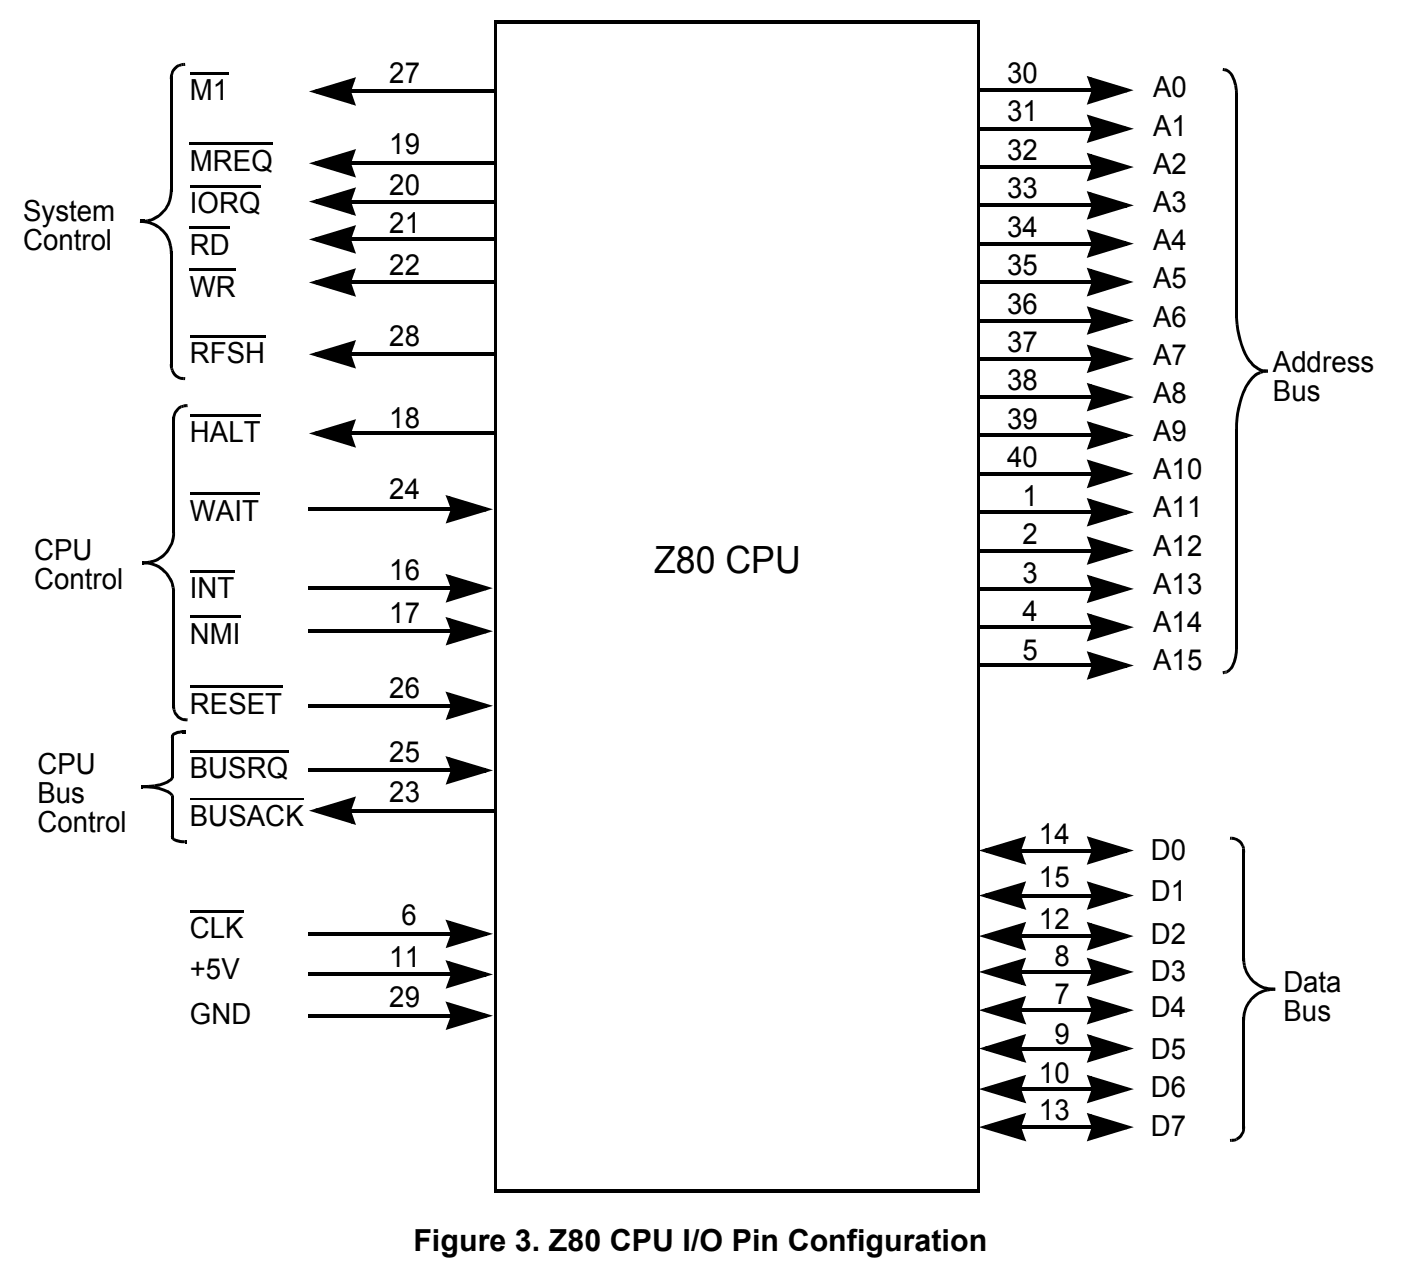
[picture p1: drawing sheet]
<svg xmlns="http://www.w3.org/2000/svg" width="162mm" height="148mm" viewBox="0 0 162 148" stroke-linecap="round" stroke-linejoin="round" font-family="sans-serif">
<g fill="none" stroke="#000" stroke-width=".35">
<path d="M40.9 10.6h16.3M40.9 18.9h16.3M57.4 2.5h56M113.1 10.4h13M113.1 19.3h13M113.1 14.9h13M40.9 23.3h16.3M40.9 27.7h16.3M40.9 32.7h16.3M113.1 23.8h13M113.1 28.2h13M113.1 32.6h13"/>
<path d="M113.1 37.1h13M35.6 58.9h16.3M40.9 41h16.3M40.9 50.2h16.3M113.1 41.5h13M113.1 46h13M113.1 50.4h13M113.1 54.8h13M113.1 59.3h13M35.6 68.1h16.3M35.6 73h16.3M113.1 63.7h13"/>
<path d="M113.1 68.1h13M113.1 72.6h13M113.1 77h13M35.6 81.7h16.3M35.6 89.1h16.3M40.9 93.8h16.3M118.4 98.4h7.7M35.6 108.1h16.3M35.6 112.8h16.3M35.6 117.5h16.3M118.4 103.6h7.7M118.4 108.3h7.7"/>
<path d="M118.4 112.5h7.7M118.4 116.9h7.7M57.2 137.8h56M118.4 121.3h7.7M118.4 126h7.7M118.4 130.4h7.7"/>
</g>
<path d="M19.8 8.8v13.4M57.4 2.4v135.4M113.2 2.5v135.5M143.1 10.8v25.4M19.8 29.1v13.3M20.1 48.3v13.4M143.1 49.7v25.3M20.1 68.6v13.3M20 85v4.9M20 92.1v4.9M143.9 98.3v12.9M143.9 117.8v12.9" fill="none" stroke="#000" stroke-width=".33"/>
<g fill="#000">
<path d="M19.7 9h.3v.2h-.3zM20.1 7.8l.6-.4 .1 .3-.6 .5-.1 .3-.1 .5h-.3l.1-.7zM20.7 7.4l.3-.1v.4h-.2zM21 7.3h.2l.1 .3-.3 .1zM21.2 7.3h.2v.3h-.1zM40.4 10.4h.7v.4h-.7zM40.4 18.7h.7v.4h-.7zM35.7 10.6l5.5-1.7-.2 .5-.1 .1-4.2 1.3-.2-.4 4.4 1.2-.2 .5-.1-.2-.4-1.2 .4-.2 .6 1.7zM35.7 18.9l5.5-1.7-.2 .5-.1 .2-4.2 1.2-.2-.4 4.4 1.2-.2 .5-.1-.1-.4-1.3 .4-.2 .6 1.7zM40.6 9.2l.4 .2-.4 1.3h-.4zM40.6 17.5l.4 .2-.4 1.3h-.4zM125.9 10.3h.7v.3h-.7z"/>
<path d="M125.9 19.2h.7v.3h-.7zM125.9 14.7h.7v.4h-.7zM126.4 10.4h.4l-.4 1.4-.5-.1zM126.4 14.8h.4v.1l-.4 1.4-.5-.2zM125.8 8.8l5.4 1.6-5.4 1.7 .1-.4 .2-.2 4.2-1.3 .1 .5-4.3-1.3 .1-.5 .2 .2 .4 1.3-.4 .1zM125.8 17.7l5.4 1.6-5.4 1.7 .1-.5 .2-.1 4.2-1.3 .1 .5-4.3-1.3 .1-.5 .2 .2 .4 1.2-.4 .2zM125.8 13.2l5.4 1.7-5.4 1.7 .1-.5 .2-.2 4.2-1.2 .1 .4-4.3-1.2 .1-.5 .2 .1 .4 1.3-.4 .2zM141.5 7.9h.2l-.1 .3h-.1zM141.7 7.9a1.85 1.85 0 0 1 1.3 1.4l.2 .5-.4 .1-.4-1.2-.3-.3-.5-.2zM142.8 9.9l.4-.1v.6h-.3zM142.9 10.4h.3l.1 .6h-.4zM142.9 11h.4v.2h-.4z"/>
<path d="M16.2 25.4h.5v.4h-.5zM16.2 25.4h.2l-.1 .4h-.1zM16.4 25.4a4 4 0 0 1 2.5 1.1l.7 .9 .3 1-.3 .1-.2-.7-.3-.5-.6-.7-1.1-.6-1.1-.2zM16.7 25.4h.3l.1 .3-.4 .1zM19.6 28.5l.3-.1 .1 .4h-.4zM19.6 28.8h.4v.4h-.3zM19.7 29.2h.3v.2h-.3zM19.7 21.9h.3v.2h-.3zM19.7 22.1h.3a3.8 3.8 0 0 1-1.6 3.1l-.6 .3-.7 .2-.1-.3 .6-.2 .6-.3 .9-.9 .4-.9zM40.4 23.2h.7v.3h-.7zM40.4 27.5h.7v.4h-.7zM40.4 32.5h.7v.4h-.7z"/>
<path d="M35.7 23.3l5.5-1.6-.2 .4-.1 .2-4.2 1.3-.2-.5 4.4 1.3-.2 .4-.1-.1-.4-1.3 .4-.2 .6 1.8zM35.7 27.7l5.5-1.6-.2 .4-.1 .2-4.2 1.2-.2-.4 4.4 1.2-.2 .5-.1-.1-.4-1.3 .4-.2 .6 1.8zM35.7 32.7l5.5-1.7-.2 .5-.1 .1-4.2 1.3-.2-.4 4.4 1.2-.2 .5-.1-.2-.4-1.2 .4-.2 .6 1.7zM40.6 22l.4 .1-.4 1.3h-.4zM40.6 26.3l.4 .2-.4 1.3h-.4zM40.6 31.3l.4 .2-.4 1.3h-.4zM40.6 39.6l.4 .2-.4 1.3h-.4zM125.9 23.6h.7v.3h-.7zM125.9 28h.7v.4h-.7zM125.9 32.5h.7v.3h-.7zM125.9 36.9h.7v.4h-.7zM126.4 19.2h.4v.1l-.4 1.4-.5-.2z"/>
<path d="M126.4 23.7h.4v.1l-.4 1.3-.5-.1zM126.4 28.1h.4v.1l-.4 1.4-.5-.2zM126.4 32.5h.4v.1l-.4 1.4-.5-.2zM126.4 37h.4v.1l-.4 1.4-.5-.2zM125.8 22.1l5.4 1.7-5.4 1.6 .1-.4 .2-.2 4.2-1.3 .1 .5-4.3-1.3 .1-.4 .2 .1 .4 1.3-.4 .2zM125.8 26.5l5.4 1.7-5.4 1.6 .1-.4 .2-.2 4.2-1.2 .1 .4-4.3-1.2 .1-.5 .2 .1 .4 1.3-.4 .2zM125.8 31l5.4 1.6-5.4 1.7 .1-.5 .2-.1 4.2-1.3 .1 .5-4.3-1.3 .1-.5 .2 .2 .4 1.2-.4 .2zM125.8 35.4l5.4 1.7-5.4 1.6 .1-.4 .2-.2 4.2-1.2 .1 .4-4.3-1.3 .1-.4 .2 .1 .4 1.3-.4 .2zM142.9 35.9h.4v.9h-.4zM142.9 36.8h.4v.7h-.3zM19.7 42.1h.3v.2h-.3zM19.7 42.3h.3v.3h-.3z"/>
<path d="M19.7 42.6l.3-.1 .1 .3-.3 .1zM19.9 48.5h.4v.2l-.4-.1zM20.6 47.1l.3-.2 .2 .3-.3 .1-.3 .4-.2 .3v.5h-.4a1.82 1.82 0 0 1 .7-1.4zM20.9 46.9l.3-.1 .1 .3-.3 .1zM21.3 43.6h.1v.4h-.2zM19.8 42.9l.3-.1 .5 .6 .4 .2h.3l-.1 .4a1.5 1.5 0 0 1-1.4-1.1zM21.2 46.8h.3l.1 .3h-.3zM21.5 46.8h.2v.3h-.1zM40.4 40.8h.7v.4h-.7zM40.4 50h.7v.3h-.7zM35.7 41l5.5-1.7-.2 .5-.1 .2-4.2 1.2-.2-.4 4.4 1.2-.2 .5-.1-.1-.4-1.3 .4-.2 .6 1.8zM35.7 50.2l5.5-1.7-.2 .5-.1 .1-4.2 1.3-.2-.5 4.4 1.3-.2 .5-.1-.2-.4-1.3 .4-.1 .6 1.7z"/>
<path d="M40.6 48.8l.4 .2-.4 1.2h-.4zM51.7 58.8h.7v.3h-.7zM51.5 57.3l5.5 1.6-5.4 1.7 .1-.5 .2-.1 4.2-1.3 .2 .5-4.4-1.3 .1-.5 .2 .2 .4 1.2-.4 .2zM125.9 41.3h.7v.4h-.7zM125.9 45.8h.7v.3h-.7zM125.9 50.2h.7v.4h-.7zM125.9 54.6h.7v.4h-.7zM125.9 59.1h.7v.4h-.7zM126.4 41.4h.4v.1l-.4 1.4-.5-.2zM126.4 45.9h.4v.1l-.4 1.3-.5-.2zM126.4 50.3h.4v.1l-.4 1.3-.5-.1zM126.4 54.7h.4v.1l-.4 1.4-.5-.2z"/>
<path d="M125.8 39.9l5.4 1.6-5.4 1.7 .1-.5 .2-.1 4.2-1.3 .1 .5-4.3-1.3 .1-.5 .2 .2 .4 1.2-.4 .2zM125.8 44.3l5.4 1.7-5.4 1.6 .1-.5 .2-.1 4.2-1.3 .1 .5-4.3-1.3 .1-.5 .2 .2 .4 1.3-.4 .1zM125.8 48.7l5.4 1.7-5.4 1.6 .1-.4 .2-.2 4.2-1.2 .1 .4-4.3-1.3 .1-.4 .2 .1 .4 1.3-.4 .2zM125.8 53.2l5.4 1.6-5.4 1.7 .1-.5 .2-.1 4.2-1.3 .1 .5-4.3-1.3 .1-.5 .2 .2 .4 1.2-.4 .2zM125.8 57.6l5.4 1.7-5.4 1.6 .1-.4 .2-.2 4.2-1.3 .1 .5-4.3-1.3 .1-.4 .2 .1 .4 1.3-.4 .2zM145.1 43.4l.7-.5 .1 .4-.3 .1-.6 .5-.8 1.1-.4 1-.4 1.8-.1 1.9h-.4a10.2 10.2 0 0 1 1.5-5.6zM142.9 49.7h.4v.2h-.4zM145.8 42.9l.4-.1 .1 .3-.4 .2zM146.2 42.8h.3l.1 .3h-.4zM146.5 42.8h.2v.3h-.1zM146.6 42.8h.1v.3h-.2zM143 37.5h.3l.5 2.4 .7 1.4 .8 1 .6 .4 .7 .1-.1 .3a3.1 3.1 0 0 1-2.3-1.6 11.5 11.5 0 0 1-1.2-4z"/>
<path d="M16.5 65h.2v.3h-.2zM16.7 65a3.5 3.5 0 0 1 1.7 .4 4.2 4.2 0 0 1 1.7 2.2l.1 .3-.3 .1-.2-.6-.7-1.1-.8-.6-.3-.1-.6-.2-.6-.1zM16.7 65l.3-.1v.4h-.3zM17 64.9h.3l.1 .3-.4 .1zM19.9 68.3h.4v.5h-.4zM19.9 61.4h.4v.2h-.4zM19.9 68l.3-.1 .1 .4h-.4zM19.9 61.6h.4a3.8 3.8 0 0 1-1.9 3.2l-1 .4-.1-.3 .9-.3 .5-.4 .5-.5 .5-.8zM51.7 67.9h.7v.3h-.7zM51.7 72.9h.7v.3h-.7zM52.2 58.8h.4l.1 .1-.5 1.4-.5-.2zM52.2 68h.4l.1 .1-.5 1.3-.5-.1z"/>
<path d="M52.2 73h.4h.1l-.5 1.4-.5-.2zM51.5 66.4l5.5 1.7-5.4 1.6 .1-.4 .2-.2 4.2-1.3 .2 .5-4.4-1.3 .1-.4 .2 .1 .4 1.3-.4 .1zM51.5 71.4l5.5 1.6-5.4 1.7 .1-.5 .2-.1 4.2-1.3 .2 .5-4.4-1.3 .1-.5 .2 .2 .4 1.3-.4 .1zM125.9 63.5h.7v.4h-.7zM125.9 68h.7v.3h-.7zM125.9 72.4h.7v.4h-.7zM125.9 76.8h.7v.4h-.7zM126.4 59.2h.4v.1l-.4 1.3-.5-.1zM126.4 63.6h.4v.1l-.4 1.4-.5-.2zM126.4 68.1h.4l-.4 1.4-.5-.2zM126.4 72.5h.4v.1l-.4 1.3-.5-.1zM126.4 76.9h.4v.1l-.4 1.4-.5-.2z"/>
<path d="M125.8 62.1l5.4 1.6-5.4 1.7 .1-.5 .2-.1 4.2-1.3 .1 .4-4.3-1.2 .1-.5 .2 .2 .4 1.2-.4 .2zM125.8 66.5l5.4 1.6-5.4 1.7 .1-.5 .2-.1 4.2-1.3 .1 .5-4.3-1.3 .1-.5 .2 .2 .4 1.3-.4 .1zM125.8 70.9l5.4 1.7-5.4 1.6 .1-.4 .2-.2 4.2-1.3 .1 .5-4.3-1.3 .1-.4 .2 .1 .4 1.3-.4 .2zM125.8 75.4l5.4 1.6-5.4 1.7 .1-.5 .2-.1 4.2-1.3 .1 .4-4.3-1.2 .1-.5 .2 .1 .4 1.3-.4 .2zM141.5 77.7l.1-.1 .1 .4h-.2zM141.6 77.6h.2v.4h-.1zM141.8 77.6h.1l.1 .3-.2 .1zM142.9 74.7h.4v.2h-.4zM142.9 74.9h.4a3.7 3.7 0 0 1-1 2.8l-.3 .2-.1-.3 .5-.4 .3-.7zM16.3 90.9h.2v.3h-.2zM16.5 90.9a5.6 5.6 0 0 1 3.2 .7l.4 .4-.3 .1-.5-.4-.9-.3-1.9-.2zM16.5 90.9l.7-.1v.4h-.7z"/>
<path d="M17.2 90.8h.7v.3l-.7 .1zM19.8 92.2h.3v.3h-.3zM19.8 89.6h.3v.2h-.3zM19.8 96.7h.3v.1l-.3 .1zM19.8 85.2l.3 .1v.1h-.3zM20 84.8l.4-.2 .4-.1 .1 .4-.6 .1-.2 .1h.1l-.1 .2-.3-.1zM19.8 96.9l.3-.1v.1l-.3 .1zM19.9 81.6h.4v.2h-.4zM19.8 97l.3-.1 .1 .1-.3 .2zM19.9 81.8h.4v.3h-.3zM20 82.1h.3l.1 .2-.3 .1zM19.8 92.1l.3-.1v.2h-.3z"/>
<path d="M17.8 90.8l.6-.1 .9-.4 .4-.3v.1l.1-.3h.3a.74 .74 0 0 1-.5 .7l-.6 .3-1.1 .3zM20.8 84.5h.3v.3l-.2 .1zM21.1 84.5h.5v.3h-.5zM21.4 97.2h.2v.4h-.2zM20.1 96.9l.4 .2 .9 .1v.4l-.6-.1-.6-.1-.3-.2 .3-.2zM21.6 83.1h.1v.4h-.2zM20.1 82.4l.3-.1h-.1l.5 .6 .5 .2h.3l-.1 .4a1.52 1.52 0 0 1-1.4-1.1zM40.4 93.6h.7v.4h-.7zM35.7 93.8l5.5-1.6-.2 .4-.1 .2-4.2 1.2-.2-.4 4.4 1.3-.2 .4-.1-.1-.4-1.3 .4-.2 .6 1.8zM40.6 92.5l.4 .1-.4 1.3h-.4zM51.7 81.5h.7v.3h-.7zM51.7 89h.7v.3h-.7z"/>
<path d="M52.2 81.6h.4l.1 .1-.5 1.3-.5-.1zM52.2 89.1h.4h.1l-.5 1.4-.5-.2zM51.5 80l5.5 1.7-5.4 1.6 .1-.4 .2-.2 4.2-1.3 .2 .5-4.4-1.3 .1-.4 .2 .1 .4 1.3-.4 .2zM51.5 87.5l5.5 1.6-5.4 1.7 .1-.5 .2-.1 4.2-1.3 .2 .5-4.4-1.3 .1-.5 .2 .2 .4 1.3-.4 .1zM117.9 98.2h.7v.4h-.7zM113.3 98.4l5.4-1.6-.1 .4-.2 .2-4.2 1.2-.2-.4 4.4 1.3-.1 .4-.2-.1-.4-1.3 .4-.2 .7 1.8zM118.1 97.1l.5 .1-.5 1.3h-.4zM125.9 98.2h.7v.4h-.7zM126.4 98.3h.4v.1l-.4 1.4-.5-.2zM125.8 96.8l5.4 1.6-5.4 1.7 .1-.5 .2-.1 4.2-1.3 .1 .5-4.3-1.3 .1-.5 .2 .2 .4 1.2-.4 .2zM142.4 96.8h.1v.4h-.2zM142.5 96.8a1.62 1.62 0 0 1 1.5 1l-.3 .2-.3-.4-.4-.3-.5-.1z"/>
<path d="M143.7 98l.3-.2 .1 .4h-.3zM143.7 98.2h.4v.3h-.3zM143.8 98.5h.3v.2h-.3zM51.7 107.9h.7v.3h-.7zM51.7 112.6h.7v.3h-.7zM51.7 117.4h.7v.3h-.7zM52.2 108h.4l.1 .1-.5 1.3-.5-.1zM52.2 112.7h.4l.1 .1-.5 1.3-.5-.2zM52.2 117.5h.4h.1l-.5 1.4-.5-.2zM51.5 106.4l5.5 1.7-5.4 1.6 .1-.4 .2-.2 4.2-1.3 .2 .5-4.4-1.3 .1-.4 .2 .1 .4 1.3-.4 .2zM51.5 111.1l5.5 1.7-5.4 1.6 .1-.5 .2-.1 4.2-1.3 .2 .5-4.4-1.3 .1-.4 .2 .1 .4 1.3-.4 .1zM51.5 115.9l5.5 1.6-5.4 1.7 .1-.5 .2-.1 4.2-1.3 .2 .5-4.4-1.3 .1-.5 .2 .2 .4 1.3-.4 .1z"/>
<path d="M117.9 103.5h.7v.3h-.7zM117.9 108.2h.7v.3h-.7zM117.9 112.3h.7v.3h-.7zM117.9 116.7h.7v.4h-.7zM113.3 103.6l5.4-1.6-.1 .4-.2 .2-4.2 1.3-.2-.5 4.4 1.3-.1 .4-.2-.1-.4-1.3 .4-.2 .7 1.8zM113.3 108.3l5.4-1.6-.1 .4-.2 .2-4.2 1.3-.2-.5 4.4 1.3-.1 .5-.2-.2-.4-1.3 .4-.2 .6 1.8zM113.3 112.5l5.4-1.7-.1 .5-.2 .1-4.2 1.3-.2-.5 4.4 1.3-.1 .5-.2-.2-.4-1.2 .4-.2 .7 1.7zM113.3 116.9l5.4-1.7-.1 .5-.2 .2-4.2 1.2-.2-.4 4.4 1.2-.1 .5-.2-.1-.4-1.3 .4-.2 .7 1.8zM118.1 102.3l.5 .1-.5 1.3h-.4zM118.1 107l.5 .1-.5 1.3h-.4zM118.1 111.1l.5 .2-.5 1.3h-.4zM118.1 115.5l.5 .2-.5 1.3h-.4z"/>
<path d="M125.9 103.5h.7v.3h-.7zM125.9 108.2h.7v.3h-.7zM125.9 112.3h.7v.3h-.7zM125.9 116.7h.7v.4h-.7zM126.4 103.5h.4v.1l-.4 1.4-.5-.2zM126.4 108.2h.4v.1l-.4 1.4-.5-.2zM126.4 112.4h.4v.1l-.4 1.3-.5-.1zM126.4 116.8h.4v.1l-.4 1.4-.5-.2zM125.8 102l5.4 1.6-5.4 1.7 .1-.5 .2-.1 4.2-1.3 .1 .5-4.3-1.3 .1-.5 .2 .2 .4 1.2-.4 .2zM125.8 106.7l5.4 1.6-5.4 1.7 .1-.5 .2-.1 4.2-1.3 .1 .5-4.3-1.3 .1-.5 .2 .2 .4 1.2-.4 .2zM125.8 110.8l5.4 1.7-5.4 1.6 .1-.4 .2-.2 4.2-1.3 .1 .5-4.3-1.3 .1-.4 .2 .1 .4 1.3-.4 .2zM125.8 115.2l5.4 1.7-5.4 1.7 .1-.5 .2-.2 4.2-1.2 .1 .4-4.3-1.2 .1-.5 .2 .1 .4 1.3-.4 .2z"/>
<path d="M143.8 117.9h.3v.2h-.3zM144.8 115.4a3.2 3.2 0 0 1 1.9-1v.3l-.9 .3-1 .8-.5 .8-.2 1.3h-.3a3.8 3.8 0 0 1 1-2.5zM143.8 110.9h.3v.1l-.3 .1zM143.8 111.1l.3-.1v.4h-.3zM143.8 111.4h.3l.1 .3-.4 .1zM146.7 114.4l.3-.1 .1 .4h-.4zM147 114.3h.4v.3l-.3 .1zM147.4 114.3h.2v.3h-.2zM143.8 111.8l.4-.1 .1 .6 .4 .6 .6 .7 1.1 .6 1 .1v.3a3.6 3.6 0 0 1-3.6-2.8zM117.9 121.2h.7v.3h-.7zM117.9 125.9h.7v.3h-.7zM117.9 130.3h.7v.3h-.7z"/>
<path d="M113.3 121.3l5.4-1.6-.1 .4-.2 .2-4.2 1.3-.2-.5 4.4 1.3-.1 .4-.2-.1-.4-1.3 .4-.2 .7 1.8zM113.3 126l5.4-1.6-.1 .4-.2 .2-4.2 1.3-.2-.5 4.4 1.3-.1 .4-.2-.1-.4-1.3 .4-.2 .7 1.8zM113.3 130.4l5.4-1.6-.1 .4-.2 .2-4.2 1.3-.2-.5 4.4 1.3-.1 .4-.2-.1-.4-1.3 .4-.2 .7 1.8zM118.1 119.9l.5 .2-.5 1.3h-.4zM118.1 124.7l.5 .1-.5 1.3h-.4zM118.1 129.1l.5 .1-.5 1.3h-.4zM125.9 121.2h.7v.3h-.7zM125.9 125.9h.7v.3h-.7zM125.9 130.3h.7v.3h-.7zM126.4 121.2h.4v.1l-.4 1.4-.5-.2zM126.4 125.9h.4v.1l-.4 1.4-.5-.2zM126.4 130.3h.4v.1l-.4 1.4-.5-.2z"/>
<path d="M125.8 119.7l5.4 1.6-5.4 1.7 .1-.5 .2-.1 4.2-1.3 .1 .5-4.3-1.3 .1-.5 .2 .1 .4 1.3-.4 .2zM125.8 124.4l5.4 1.6-5.4 1.7 .1-.5 .2-.1 4.2-1.3 .1 .5-4.3-1.3 .1-.5 .2 .2 .4 1.2-.4 .2zM125.8 128.8l5.4 1.6-5.4 1.7 .1-.5 .2-.1 4.2-1.3 .1 .5-4.3-1.3 .1-.5 .2 .2 .4 1.2-.4 .2zM142.3 131.8h.2v.3h-.1zM142.5 131.8h.3v.3h-.3zM142.8 131.8l.2-.1 .1 .3-.3 .1zM143.8 130.3h.3v.2h-.3zM143.8 130.5h.3a1.71 1.71 0 0 1-1 1.5l-.1-.3 .4-.3 .3-.4z"/>
</g>
<g fill="#000">
<path d="M36.6 10.6l4.2-1.3-.4 1.3 .4 1.3zM36.6 18.9l4.2-1.3-.4 1.3 .4 1.3zM126.1 9.2l4.3 1.2-4.3 1.3 .5-1.3zM126.1 18.1l4.3 1.2-4.3 1.3 .5-1.3zM126.1 13.6l4.3 1.3-4.3 1.3 .5-1.3zM36.6 23.3l4.2-1.2-.4 1.2 .4 1.3zM36.6 27.7l4.2-1.3-.4 1.3 .4 1.3zM36.6 32.7l4.2-1.3-.4 1.3 .4 1.3zM126.1 22.5l4.3 1.3-4.3 1.2 .5-1.2zM126.1 26.9l4.3 1.3-4.3 1.3 .5-1.3zM126.1 31.4l4.3 1.2-4.3 1.3 .5-1.3zM126.1 35.8l4.3 1.3-4.3 1.3 .5-1.3z"/>
<path d="M36.6 41l4.2-1.3-.4 1.3 .4 1.3zM36.6 50.2l4.2-1.3-.4 1.3 .4 1.2zM52 57.7l4.2 1.2-4.2 1.3 .4-1.3zM126.1 40.2l4.3 1.3-4.3 1.3 .5-1.3zM126.1 44.7l4.3 1.3-4.3 1.2 .5-1.2zM126.1 49.1l4.3 1.3-4.3 1.3 .5-1.3zM126.1 53.5l4.3 1.3-4.3 1.3 .5-1.3zM126.1 58l4.3 1.3-4.3 1.3 .5-1.3zM52 66.8l4.2 1.3-4.2 1.3 .4-1.3zM52 71.8l4.2 1.2-4.2 1.3 .4-1.3zM126.1 62.4l4.3 1.3-4.3 1.3 .5-1.3zM126.1 66.9l4.3 1.2-4.3 1.3 .5-1.3z"/>
<path d="M126.1 71.3l4.3 1.3-4.3 1.3 .5-1.3zM126.1 75.7l4.3 1.3-4.3 1.3 .5-1.3zM36.6 93.8l4.2-1.3-.4 1.3 .4 1.3zM52 80.4l4.2 1.3-4.2 1.2 .4-1.2zM52 87.9l4.2 1.2-4.2 1.3 .4-1.3zM114.1 98.4l4.3-1.3-.5 1.3 .5 1.3zM126.1 97.1l4.3 1.3-4.3 1.3 .5-1.3zM52 106.8l4.2 1.3-4.2 1.2 .4-1.2zM52 111.5l4.2 1.3-4.2 1.2 .4-1.2zM52 116.3l4.2 1.2-4.2 1.3 .4-1.3zM114.1 103.6l4.3-1.2-.5 1.2 .5 1.3zM114.1 108.3l4.3-1.2-.5 1.2 .5 1.3z"/>
<path d="M114.1 112.5l4.3-1.3-.5 1.3 .5 1.2zM114.1 116.9l4.3-1.3-.5 1.3 .5 1.3zM126.1 102.4l4.3 1.2-4.3 1.3 .5-1.3zM126.1 107.1l4.3 1.2-4.3 1.3 .5-1.3zM126.1 111.2l4.3 1.3-4.3 1.2 .5-1.2zM126.1 115.6l4.3 1.3-4.3 1.3 .5-1.3zM114.1 121.3l4.3-1.3-.5 1.3 .5 1.3zM114.1 126l4.3-1.2-.5 1.2 .5 1.3zM114.1 130.4l4.3-1.2-.5 1.2 .5 1.3zM126.1 120l4.3 1.3-4.3 1.3 .5-1.3zM126.1 124.8l4.3 1.2-4.3 1.3 .5-1.3zM126.1 129.2l4.3 1.2-4.3 1.3 .5-1.3z"/>
</g>
<g fill="none" stroke="#000" stroke-width=".23">
<path d="M22 8.5h4.4M22 16.6h9.6M22 21.5h8.2M22 26.3h4.6M22 31.2h5.3M22 38.9h8.7M22 48h8.2M22 57.1h8M22 66.1h5.1M22 71.4h5.9M22 79.4h10.7M22 86.9h11.4"/>
<path d="M22 92.5h13.1M22 105.4h6.2"/>
</g>
<text font-size="4.3" x="75.7" y="66.3">Z80 CPU</text>
<text font-size="3.5" x="47.8" y="144.7">Figure 3. Z80 CPU I/O Pin Configuration</text>
<g font-size="3.4">
<text x="22" y="11.6">M1</text>
<text x="45.1" y="9.6">27</text>
<text x="116.5" y="9.6">30</text>
<text x="133.5" y="11.3">A0</text>
<text x="45.1" y="17.9">19</text>
<text x="116.5" y="14">31</text>
<text x="133.5" y="15.7">A1</text>
<text x="22" y="19.8">MREQ</text>
<text x="45.1" y="22.5">20</text>
<text x="116.5" y="18.5">32</text>
<text x="116.5" y="23">33</text>
<text x="133.5" y="20.1">A2</text>
<text x="2.7" y="25.6">System</text>
<text x="2.7" y="28.9">Control</text>
<text x="22" y="24.7">IORQ</text>
<text x="22" y="29.5">RD</text>
<text x="45.1" y="27">21</text>
<text x="116.5" y="27.4">34</text>
<text x="133.5" y="24.5">A3</text>
<text x="133.5" y="29">A4</text>
<text x="22" y="34.4">WR</text>
<text x="45.1" y="31.8">22</text>
<text x="116.5" y="31.8">35</text>
<text x="133.5" y="33.4">A5</text>
<text x="45.1" y="40">28</text>
<text x="116.5" y="36.3">36</text>
<text x="116.5" y="40.7">37</text>
<text x="133.5" y="37.8">A6</text>
<text x="22" y="42">RFSH</text>
<text x="116.5" y="45.2">38</text>
<text x="133.5" y="42.2">A7</text>
<text x="133.5" y="46.6">A8</text>
<text x="147.3" y="43">Address</text>
<text x="147.3" y="46.4">Bus</text>
<text x="22" y="51.2">HALT</text>
<text x="45.1" y="49.5">18</text>
<text x="116.5" y="49.6">39</text>
<text x="133.5" y="51">A9</text>
<text x="45.1" y="57.8">24</text>
<text x="116.5" y="54.1">40</text>
<text x="118.3" y="58.5">1</text>
<text x="133.5" y="55.5">A10</text>
<text x="133.5" y="59.9">A11</text>
<text x="3.9" y="64.8">CPU</text>
<text x="22" y="60.3">WAIT</text>
<text x="118.3" y="63">2</text>
<text x="133.5" y="64.3">A12</text>
<text x="3.9" y="68.2">Control</text>
<text x="22" y="69.2">INT</text>
<text x="45.1" y="67.1">16</text>
<text x="118.3" y="67.4">3</text>
<text x="118.3" y="71.9">4</text>
<text x="133.5" y="68.7">A13</text>
<text x="22" y="74.5">NMI</text>
<text x="45.1" y="72.1">17</text>
<text x="118.3" y="76.3">5</text>
<text x="133.5" y="73.1">A14</text>
<text x="133.5" y="77.6">A15</text>
<text x="22" y="82.6">RESET</text>
<text x="45.1" y="80.7">26</text>
<text x="4.3" y="89.6">CPU</text>
<text x="45.1" y="88.1">25</text>
<text x="4.3" y="92.9">Bus</text>
<text x="22" y="90.1">BUSRQ</text>
<text x="22" y="95.6">BUSACK</text>
<text x="45.1" y="92.8">23</text>
<text x="4.3" y="96.3">Control</text>
<text x="120.2" y="97.6">14</text>
<text x="133.2" y="99.5">D0</text>
<text x="46.5" y="107">6</text>
<text x="120.2" y="102.6">15</text>
<text x="120.2" y="107.5">12</text>
<text x="133.2" y="104.3">D1</text>
<text x="22" y="108.6">CLK</text>
<text x="22" y="113.3">+5V</text>
<text x="45.1" y="111.9">11</text>
<text x="122" y="111.8">8</text>
<text x="133.2" y="113.5">D3</text>
<text x="133.2" y="109.3">D2</text>
<text x="22" y="118.5">GND</text>
<text x="45.1" y="116.5">29</text>
<text x="122" y="116.2">7</text>
<text x="133.2" y="117.7">D4</text>
<text x="148.5" y="114.8">Data</text>
<text x="148.5" y="118.1">Bus</text>
<text x="120.2" y="125.3">10</text>
<text x="122" y="120.8">9</text>
<text x="133.2" y="122.5">D5</text>
<text x="120.2" y="129.6">13</text>
<text x="133.2" y="127">D6</text>
<text x="133.2" y="131.5">D7</text>
</g>
</svg>
